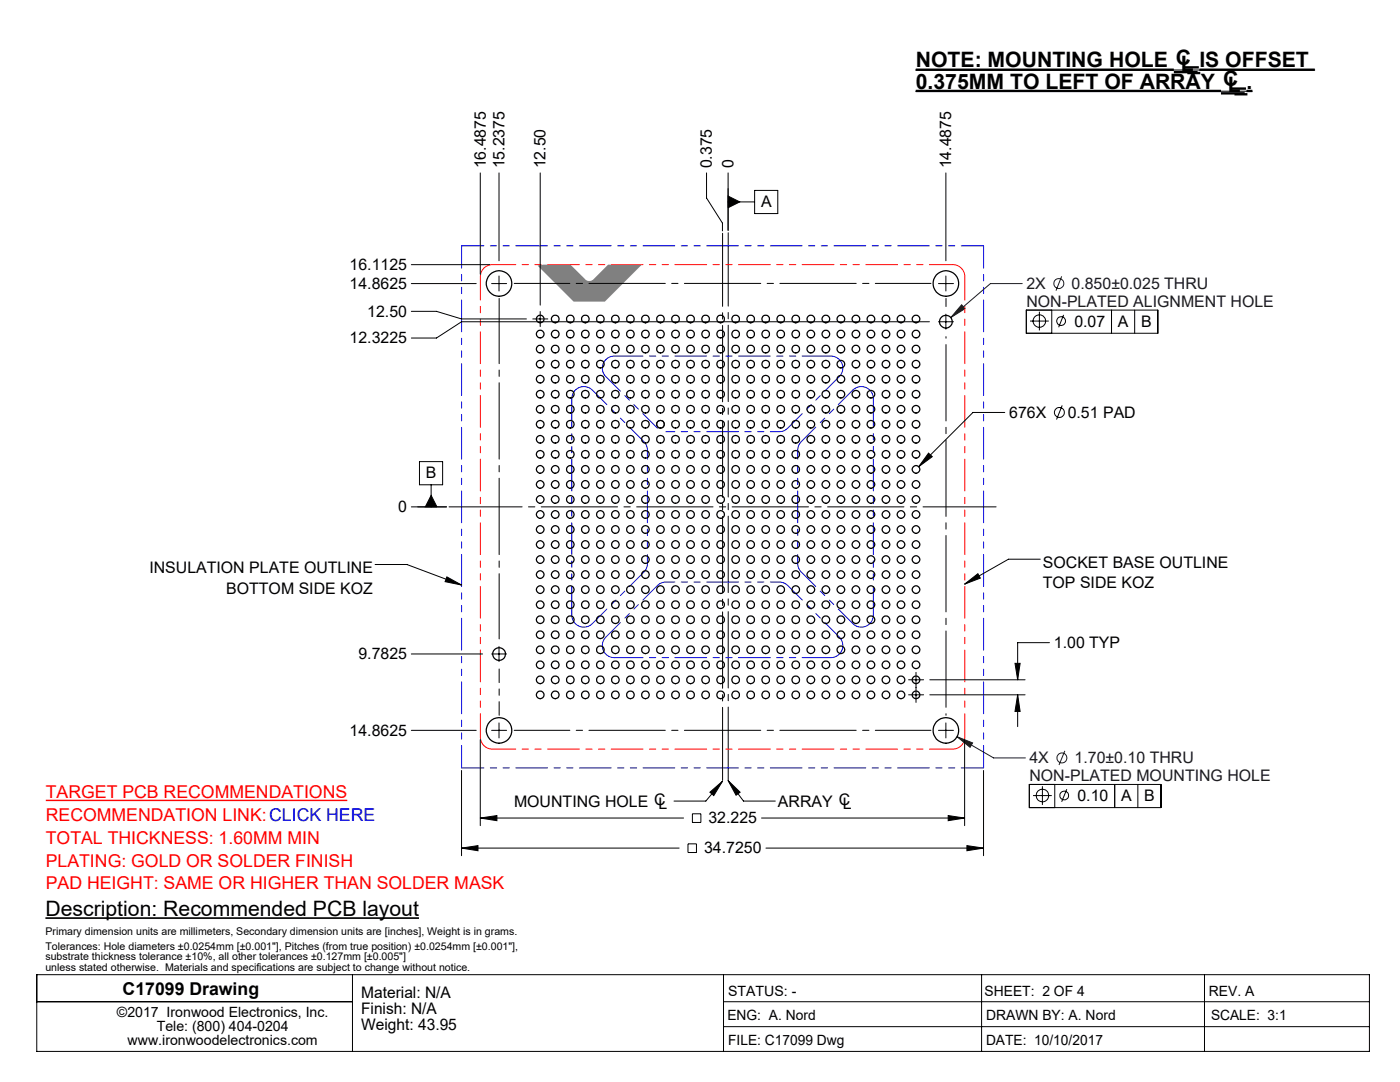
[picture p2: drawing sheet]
<svg xmlns="http://www.w3.org/2000/svg" width="279mm" height="216mm" viewBox="0 0 279 216" stroke-linecap="round" stroke-linejoin="round" font-family="sans-serif">
<g fill="none" stroke="#000" stroke-width=".2">
<path d="M185.3 90.4l.8 .7-2.8 2zM200.5 82.3h-6.3l-10.9 10.8M212 80.9l-1.1 2.8M185.6 135.6h19M185.6 138.6h19M202.6 132.4h1l-.5 3.2zM203.1 138.6v6.4M203.1 138.6l.5 3.4h-1zM209.4 128.2h-6.3v7.4M7.3 199.9h63M7.3 194.5h266v15.3h-266zM70.3 194.5v15.3"/>
<path d="M144.4 199.9h128.9M144.4 194.5v15.3M195.9 194.5v15.3M240.4 194.5v15.3M144.4 204.9h128.9"/>
<circle cx="131.8" cy="84.7" r=".78"/>
<circle cx="211.4" cy="82.3" r="1"/>
</g>
<g fill="none" stroke="#191924" stroke-width=".2">
<path d="M204 56.6h-6.3l-7.9 6.8M211.9 55.1l-1.2 2.9M191.9 60.8l.7 .8-2.8 1.8zM191 147l3.1 1.2-.5 .9zM191 147l7.3 4.2h6.3M212.5 149.8l-1.2 2.8"/>
<circle cx="211.3" cy="56.6" r=".99"/>
<circle cx="211.9" cy="151.3" r="1"/>
</g>
<path d="M98.3 52.8a2.4 2.4 0 0 0-2.4 2.4M192.5 55.2a2.4 2.4 0 0 0-2.4-2.4M95.9 147.1a2.4 2.4 0 0 0 2.4 2.4M190.1 149.5a2.4 2.4 0 0 0 2.4-2.4" fill="none" stroke="#f00" stroke-width=".2" stroke-dasharray="6.3 1.3 1.3 1.3 1.3 1.3" stroke-linecap="butt"/>
<g fill="none" stroke="#00f" stroke-width=".2" stroke-dasharray="6.3 1.3 1.3 1.3 1.3 1.3" stroke-linecap="butt">
<path d="M118.2 77.8a2.4 2.4 0 0 0-2.6-.5 2.4 2.4 0 0 0-1.5 2.2M122.6 71.1a2.4 2.4 0 0 0-2.2 1.4 2.4 2.4 0 0 0 .5 2.6M167.5 75.1a2.4 2.4 0 0 0 .5-2.6 2.4 2.4 0 0 0-2.2-1.4M174.3 79.5a2.4 2.4 0 0 0-1.5-2.2 2.4 2.4 0 0 0-2.6 .5M129.2 89.8a2.4 2.4 0 0 0-.7-1.7M155.5 86.1a2.4 2.4 0 0 0 1.7-.7M159.9 88.1a2.4 2.4 0 0 0-.7 1.7M128.5 114.1a2.4 2.4 0 0 0 .7-1.6M132.9 116.1a2.4 2.4 0 0 0-1.7 .7M157.2 116.8a2.4 2.4 0 0 0-1.7-.7M159.2 112.5a2.4 2.4 0 0 0 .7 1.6M114.1 122.7a2.4 2.4 0 0 0 1.5 2.3 2.4 2.4 0 0 0 2.6-.6"/>
<path d="M120.9 127.1a2.4 2.4 0 0 0-.5 2.6 2.4 2.4 0 0 0 2.2 1.5M165.8 131.2a2.4 2.4 0 0 0 2.2-1.5 2.4 2.4 0 0 0-.5-2.6M170.2 124.4a2.4 2.4 0 0 0 2.6 .6 2.4 2.4 0 0 0 1.5-2.3"/>
</g>
<path d="M145.3 46.4v109.3" fill="none" stroke="#000" stroke-width=".2" stroke-dasharray="15.2 1.3 1.3 1.3" stroke-dashoffset=".6"/>
<path d="M95.9 55.2v91.9M190.1 52.8h-91.8M98.3 149.5h91.8M192.5 147.1v-91.9" fill="none" stroke="#f00" stroke-width=".2" stroke-dasharray="6.3 1.3 1.3 1.3 1.3 1.3" stroke-dashoffset="1.7"/>
<path d="M92.1 49.1h104.2M196.3 49.1v104.1M92.1 153.2v-104.1M196.3 153.2h-104.2" fill="none" stroke="#00f" stroke-width=".2" stroke-dasharray="6.3 1.3 1.3 1.3 1.3 1.3" stroke-dashoffset="1.9"/>
<path d="M122.6 71.1h43.2M174.3 79.5v43.2M114.1 122.7v-43.2M122.6 131.2h43.2" fill="none" stroke="#00f" stroke-width=".2" stroke-dasharray="6.3 1.3 1.3 1.3 1.3 1.3" stroke-dashoffset=".6"/>
<path d="M118.2 77.8l10.3 10.3M120.9 75.1l10.3 10.3M167.5 75.1l-10.3 10.3M159.9 88.1l10.3-10.3M131.2 116.8l-10.3 10.3M157.2 116.8l10.3 10.3M118.2 124.4l10.3-10.3M170.2 124.4l-10.3-10.3" fill="none" stroke="#00f" stroke-width=".2" stroke-dasharray="6.3 1.3 1.3 1.3 1.3 1.3" stroke-dashoffset="2.3"/>
<path d="M129.2 89.8v22.7M132.9 86.1h22.6M132.9 116.1h22.6M159.2 112.5v-22.7" fill="none" stroke="#00f" stroke-width=".2" stroke-dasharray="6.3 1.3 1.3 1.3 1.3 1.3" stroke-dashoffset="4.6"/>
<path d="M202.6 132.4h1l-.5 3.2zM203.1 138.6l.5 3.4h-1zM185.3 90.4l-2 2.7 2.8-2z" fill="#000"/>
<path d="M191.9 60.8l-2.1 2.6 2.8-1.8zM191 147l2.6 2.1 .5-.9z" fill="#191924"/>
<path d="M107.3 53l1-.2h5.5l3.1 3 .4 .3h.6l.4-.2 3.1-3.1h6.7l-7.4 7.4h-6.2z" fill-rule="evenodd" fill="#808080"/>
<g fill="none" stroke="#000" stroke-width=".2">
<path d="M182.7 14h79.7M182.7 18.2h67.2M95.8 34.5v20.2M99.6 34.5v17.5M107.8 34.5v26.4M141 34.5v5l3.2 5v1.6M145.3 39.1l2.3 1.2-2.3 1.2zM145.3 34.5v11.5M150.6 38h4.6v4.6h-4.6zM188.8 34.5v17.5M82.1 56.6h12.9M82.1 52.8h15.7"/>
<path d="M98.1 56.6h3M99.6 55.1v3M145.3 40.3h5.3M187.3 56.6h3M188.8 55.1v3M82.1 62.1h5l5 1.5h13M106.3 63.6h3M107.8 62.2v3M185.5 64.2h-93.4l-5 3.3h-5M187.3 64.2h3M188.8 62.7v3M204.8 61.9h26.3v4.6h-26.3z"/>
<path d="M205.6 64.1h3.7M207.4 62.2v3.7M209.9 61.9v4.6M212.3 62.8l-1 2.5M221.8 61.9v4.6M226.4 61.9v4.6M83.7 92.1h4.6v4.6h-4.6zM86 96.7v4.4M86 98.8l1.2 2.3h-2.3zM74.9 112.6h6.3l10.9 4.1M82.1 101.1h7M89.2 115.1l2.9 1.6-3.3-.6z"/>
<path d="M192.5 116.6l2.7-2.1 .5 .9zM207.6 111.6h-6.3l-8.8 5M82.1 130.5h14.2M98.1 130.5h3M99.6 129v3M181.3 135.6h3M181.3 138.6h3M182.8 134.2v6M82.1 145.7h12.9M92.1 153.7v17M95.8 147.6v17.1M98.1 145.7h3"/>
<path d="M99.6 144.3v2.9M141.7 158.1l2.5-2.2-1.7 2.8zM144.2 155.9l-3.3 3.9h-6.4M145.3 155.8l2.4 2.3-.8 .6zM145.3 155.8l3.1 4h6.3M187.3 145.7h3M188.8 144.3v2.9M192.5 147.6v17.1M196.3 153.7v17M205.4 156.5h26.3v4.6h-26.3zM206.2 158.8h3.7M208 156.9v3.7"/>
<path d="M210.5 156.5v4.6M212.9 157.5l-1 2.5M222.5 156.5v4.6M227.1 156.5v4.6M92.1 169.2l3.3-.5v1.1zM92.1 169.2h43.4M95.8 163.2l3.4-.5v1.1zM95.8 163.2h40.6M137.3 168.4h1.7v1.7h-1.7zM138.2 162.4h1.7v1.7h-1.7zM152 163.2h40.5M152.9 169.2h43.4"/>
<path d="M189.2 162.7l3.3 .5-3.3 .6zM193 168.7l3.3 .5-3.3 .6z"/>
<circle cx="207.4" cy="64.1" r="1.24"/>
<circle cx="211.8" cy="64.1" r=".88"/>
<circle cx="208" cy="158.7" r="1.26"/>
<circle cx="212.4" cy="158.7" r=".87"/>
</g>
<path d="M182.8 13.9h51.5M182.8 18.1h60.9M234.3 14.4h4.7M236.2 13.4h3.1M237 14.6h2.5M239.4 13.9h23M243.7 18.6h4.7M245.6 17.7h3.1M246.4 18.8h2.5M248.8 18.1h1.1" fill="none" stroke="#000" stroke-width=".47"/>
<path d="M9.1 159.7h60.2" fill="none" stroke="#f00" stroke-width=".28"/>
<path d="M9.1 183.2h74.5" fill="none" stroke="#000" stroke-width=".33"/>
<path d="M102.6 56.6h83.2M102.6 145.7h83.2" fill="none" stroke="#000" stroke-width=".2" stroke-dasharray="15.2 1.3 1.3 1.3" stroke-dashoffset="4.1"/>
<path d="M188.8 61.2v-1.6" fill="none" stroke="#000" stroke-width=".2" stroke-dasharray="15.2 1.3 1.3 1.3"/>
<path d="M188.8 142.7v-75.5" fill="none" stroke="#000" stroke-width=".2" stroke-dasharray="15.2 1.3 1.3 1.3" stroke-dashoffset="-1.6"/>
<path d="M99.6 142.7v-9.2" fill="none" stroke="#000" stroke-width=".2" stroke-dasharray="15.2 1.3 1.3 1.3" stroke-dashoffset="12.5"/>
<path d="M99.6 127.5v-67.9" fill="none" stroke="#000" stroke-width=".2" stroke-dasharray="15.2 1.3 1.3 1.3" stroke-dashoffset="2.2"/>
<path d="M198.8 101.1h-109.2M144.2 155.7v-109.1" fill="none" stroke="#000" stroke-width=".2" stroke-dasharray="15.2 1.3 1.3 1.3" stroke-dashoffset=".7"/>
<g fill="#000">
<path d="M145.3 39.1l2.3 1.2-2.3 1.2zM86 98.8l1.2 2.3h-2.3z"/>
<path d="M145.3 155.8l2.4 2.3-.8 .6zM141.7 158.1l2.5-2.2-1.7 2.8zM192.5 116.6l2.7-2.1 .5 .9zM89.2 115.1l2.9 1.6-3.3-.6z"/>
<path d="M189.2 162.7l3.3 .5-3.3 .6zM95.8 163.2l3.4-.5v1.1zM193 168.7l3.3 .5-3.3 .6zM92.1 169.2l3.3-.5v1.1z"/>
</g>
<g fill="none" stroke="#000" stroke-width=".25">
<circle cx="99.6" cy="56.6" r="2.55"/>
<circle cx="188.8" cy="56.6" r="2.55"/>
<circle cx="107.8" cy="63.7" r=".76"/>
<circle cx="107.8" cy="66.7" r=".76"/>
<circle cx="107.8" cy="75.7" r=".76"/>
<circle cx="107.8" cy="69.7" r=".76"/>
<circle cx="107.8" cy="72.7" r=".76"/>
<circle cx="107.8" cy="78.6" r=".76"/>
<circle cx="110.8" cy="63.7" r=".76"/>
<circle cx="110.8" cy="66.7" r=".76"/>
<circle cx="110.8" cy="75.7" r=".76"/>
<circle cx="110.8" cy="72.7" r=".76"/>
<circle cx="110.8" cy="69.7" r=".76"/>
<circle cx="110.8" cy="78.6" r=".76"/>
<circle cx="113.8" cy="72.7" r=".76"/>
<circle cx="113.8" cy="69.7" r=".76"/>
<circle cx="113.8" cy="63.7" r=".76"/>
<circle cx="113.8" cy="66.7" r=".76"/>
<circle cx="113.8" cy="75.7" r=".76"/>
<circle cx="113.8" cy="78.6" r=".76"/>
<circle cx="116.8" cy="66.7" r=".76"/>
<circle cx="116.8" cy="63.7" r=".76"/>
<circle cx="116.8" cy="72.7" r=".76"/>
<circle cx="116.8" cy="75.7" r=".76"/>
<circle cx="116.8" cy="69.7" r=".76"/>
<circle cx="116.8" cy="78.6" r=".76"/>
<circle cx="119.8" cy="63.7" r=".76"/>
<circle cx="119.8" cy="75.7" r=".76"/>
<circle cx="119.8" cy="66.7" r=".76"/>
<circle cx="119.8" cy="69.7" r=".76"/>
<circle cx="119.8" cy="72.7" r=".76"/>
<circle cx="119.8" cy="78.6" r=".76"/>
<circle cx="122.8" cy="69.7" r=".76"/>
<circle cx="122.8" cy="72.7" r=".76"/>
<circle cx="122.8" cy="63.7" r=".76"/>
<circle cx="122.8" cy="66.7" r=".76"/>
<circle cx="122.8" cy="75.7" r=".76"/>
<circle cx="122.8" cy="78.6" r=".76"/>
<circle cx="125.8" cy="63.7" r=".76"/>
<circle cx="125.8" cy="66.7" r=".76"/>
<circle cx="125.8" cy="72.7" r=".76"/>
<circle cx="125.8" cy="69.7" r=".76"/>
<circle cx="125.8" cy="75.7" r=".76"/>
<circle cx="125.8" cy="78.6" r=".76"/>
<circle cx="128.8" cy="63.7" r=".76"/>
<circle cx="128.8" cy="66.7" r=".76"/>
<circle cx="128.8" cy="69.7" r=".76"/>
<circle cx="128.8" cy="75.7" r=".76"/>
<circle cx="128.8" cy="72.7" r=".76"/>
<circle cx="128.8" cy="78.6" r=".76"/>
<circle cx="131.8" cy="66.7" r=".76"/>
<circle cx="131.8" cy="75.7" r=".76"/>
<circle cx="131.8" cy="69.7" r=".76"/>
<circle cx="131.8" cy="72.7" r=".76"/>
<circle cx="131.8" cy="63.7" r=".76"/>
<circle cx="131.8" cy="78.6" r=".76"/>
<circle cx="134.8" cy="63.6" r=".77"/>
<circle cx="134.8" cy="66.6" r=".77"/>
<circle cx="134.8" cy="69.6" r=".77"/>
<circle cx="134.8" cy="72.6" r=".77"/>
<circle cx="134.8" cy="75.6" r=".77"/>
<circle cx="134.8" cy="78.6" r=".77"/>
<circle cx="137.8" cy="72.6" r=".77"/>
<circle cx="137.8" cy="63.6" r=".77"/>
<circle cx="137.8" cy="66.6" r=".77"/>
<circle cx="137.8" cy="69.6" r=".77"/>
<circle cx="137.8" cy="75.6" r=".77"/>
<circle cx="137.8" cy="78.6" r=".77"/>
<circle cx="140.8" cy="69.6" r=".77"/>
<circle cx="140.8" cy="63.6" r=".77"/>
<circle cx="140.8" cy="66.6" r=".77"/>
<circle cx="140.8" cy="72.6" r=".77"/>
<circle cx="140.8" cy="75.6" r=".77"/>
<circle cx="140.8" cy="78.6" r=".77"/>
<circle cx="143.8" cy="72.6" r=".77"/>
<circle cx="143.8" cy="69.6" r=".77"/>
<circle cx="143.8" cy="63.6" r=".77"/>
<circle cx="143.8" cy="66.6" r=".77"/>
<circle cx="143.8" cy="75.6" r=".77"/>
<circle cx="143.8" cy="78.6" r=".77"/>
<circle cx="146.8" cy="66.6" r=".77"/>
<circle cx="146.8" cy="75.6" r=".77"/>
<circle cx="146.8" cy="69.6" r=".77"/>
<circle cx="146.8" cy="72.6" r=".77"/>
<circle cx="146.8" cy="63.6" r=".77"/>
<circle cx="146.8" cy="78.6" r=".77"/>
<circle cx="149.8" cy="66.6" r=".77"/>
<circle cx="149.8" cy="69.6" r=".77"/>
<circle cx="149.8" cy="75.6" r=".77"/>
<circle cx="149.8" cy="63.6" r=".77"/>
<circle cx="149.8" cy="72.6" r=".77"/>
<circle cx="149.8" cy="78.6" r=".77"/>
<circle cx="152.8" cy="63.6" r=".77"/>
<circle cx="152.8" cy="66.6" r=".77"/>
<circle cx="152.8" cy="69.6" r=".77"/>
<circle cx="152.8" cy="72.6" r=".77"/>
<circle cx="152.8" cy="75.6" r=".77"/>
<circle cx="152.8" cy="78.6" r=".77"/>
<circle cx="155.8" cy="72.6" r=".77"/>
<circle cx="155.8" cy="75.6" r=".77"/>
<circle cx="155.8" cy="66.6" r=".77"/>
<circle cx="155.8" cy="69.6" r=".77"/>
<circle cx="155.8" cy="63.6" r=".77"/>
<circle cx="155.8" cy="78.6" r=".77"/>
<circle cx="158.8" cy="75.6" r=".77"/>
<circle cx="158.8" cy="72.6" r=".77"/>
<circle cx="158.8" cy="63.6" r=".77"/>
<circle cx="158.8" cy="66.6" r=".77"/>
<circle cx="158.8" cy="69.6" r=".77"/>
<circle cx="158.8" cy="78.6" r=".77"/>
<circle cx="161.8" cy="66.7" r=".76"/>
<circle cx="161.8" cy="75.7" r=".76"/>
<circle cx="161.8" cy="72.7" r=".76"/>
<circle cx="161.8" cy="63.7" r=".76"/>
<circle cx="161.8" cy="69.7" r=".76"/>
<circle cx="161.8" cy="78.6" r=".76"/>
<circle cx="164.8" cy="66.7" r=".76"/>
<circle cx="164.8" cy="63.7" r=".76"/>
<circle cx="164.8" cy="75.7" r=".76"/>
<circle cx="164.8" cy="72.7" r=".76"/>
<circle cx="164.8" cy="69.7" r=".76"/>
<circle cx="164.8" cy="78.6" r=".76"/>
<circle cx="167.8" cy="69.7" r=".76"/>
<circle cx="167.8" cy="75.7" r=".76"/>
<circle cx="167.8" cy="63.7" r=".76"/>
<circle cx="167.8" cy="66.7" r=".76"/>
<circle cx="167.8" cy="72.7" r=".76"/>
<circle cx="167.8" cy="78.6" r=".76"/>
<circle cx="170.8" cy="69.7" r=".76"/>
<circle cx="170.8" cy="63.7" r=".76"/>
<circle cx="170.8" cy="66.7" r=".76"/>
<circle cx="170.8" cy="75.7" r=".76"/>
<circle cx="170.8" cy="72.7" r=".76"/>
<circle cx="170.8" cy="78.6" r=".76"/>
<circle cx="173.8" cy="63.7" r=".76"/>
<circle cx="173.8" cy="66.7" r=".76"/>
<circle cx="173.8" cy="75.7" r=".76"/>
<circle cx="173.8" cy="69.7" r=".76"/>
<circle cx="173.8" cy="72.7" r=".76"/>
<circle cx="173.8" cy="78.6" r=".76"/>
<circle cx="176.8" cy="63.7" r=".76"/>
<circle cx="176.8" cy="69.7" r=".76"/>
<circle cx="176.8" cy="72.7" r=".76"/>
<circle cx="176.8" cy="66.7" r=".76"/>
<circle cx="176.8" cy="75.7" r=".76"/>
<circle cx="176.8" cy="78.6" r=".76"/>
<circle cx="179.8" cy="72.7" r=".76"/>
<circle cx="179.8" cy="69.7" r=".76"/>
<circle cx="179.8" cy="63.7" r=".76"/>
<circle cx="179.8" cy="66.7" r=".76"/>
<circle cx="179.8" cy="75.7" r=".76"/>
<circle cx="179.8" cy="78.6" r=".76"/>
<circle cx="182.8" cy="72.7" r=".76"/>
<circle cx="182.8" cy="69.7" r=".76"/>
<circle cx="182.8" cy="66.7" r=".76"/>
<circle cx="182.8" cy="75.7" r=".76"/>
<circle cx="182.8" cy="63.7" r=".76"/>
<circle cx="182.8" cy="78.6" r=".76"/>
<circle cx="188.8" cy="64.2" r="1.28"/>
<circle cx="107.8" cy="87.6" r=".76"/>
<circle cx="107.8" cy="81.6" r=".76"/>
<circle cx="107.8" cy="84.6" r=".76"/>
<circle cx="107.8" cy="93.7" r=".76"/>
<circle cx="107.8" cy="99.7" r=".76"/>
<circle cx="107.8" cy="96.7" r=".76"/>
<circle cx="107.8" cy="90.6" r=".76"/>
<circle cx="110.8" cy="84.6" r=".76"/>
<circle cx="110.8" cy="81.6" r=".76"/>
<circle cx="110.8" cy="87.6" r=".76"/>
<circle cx="110.8" cy="93.7" r=".76"/>
<circle cx="110.8" cy="99.7" r=".76"/>
<circle cx="110.8" cy="96.7" r=".76"/>
<circle cx="110.8" cy="90.6" r=".76"/>
<circle cx="113.8" cy="84.6" r=".76"/>
<circle cx="113.8" cy="87.6" r=".76"/>
<circle cx="113.8" cy="81.6" r=".76"/>
<circle cx="113.8" cy="93.7" r=".76"/>
<circle cx="113.8" cy="99.7" r=".76"/>
<circle cx="113.8" cy="96.7" r=".76"/>
<circle cx="113.8" cy="90.6" r=".76"/>
<circle cx="116.8" cy="84.6" r=".76"/>
<circle cx="116.8" cy="81.6" r=".76"/>
<circle cx="116.8" cy="93.7" r=".76"/>
<circle cx="116.8" cy="87.6" r=".76"/>
<circle cx="116.8" cy="99.7" r=".76"/>
<circle cx="116.8" cy="96.7" r=".76"/>
<circle cx="116.8" cy="90.6" r=".76"/>
<circle cx="119.8" cy="87.6" r=".76"/>
<circle cx="119.8" cy="81.6" r=".76"/>
<circle cx="119.8" cy="93.7" r=".76"/>
<circle cx="119.8" cy="84.6" r=".76"/>
<circle cx="119.8" cy="99.7" r=".76"/>
<circle cx="119.8" cy="96.7" r=".76"/>
<circle cx="119.8" cy="90.6" r=".76"/>
<circle cx="122.8" cy="84.6" r=".76"/>
<circle cx="122.8" cy="93.7" r=".76"/>
<circle cx="122.8" cy="87.6" r=".76"/>
<circle cx="122.8" cy="81.6" r=".76"/>
<circle cx="122.8" cy="99.7" r=".76"/>
<circle cx="122.8" cy="96.7" r=".76"/>
<circle cx="122.8" cy="90.6" r=".76"/>
<circle cx="125.8" cy="87.6" r=".76"/>
<circle cx="125.8" cy="93.7" r=".76"/>
<circle cx="125.8" cy="81.6" r=".76"/>
<circle cx="125.8" cy="84.6" r=".76"/>
<circle cx="125.8" cy="99.7" r=".76"/>
<circle cx="125.8" cy="96.7" r=".76"/>
<circle cx="125.8" cy="90.6" r=".76"/>
<circle cx="128.8" cy="81.6" r=".76"/>
<circle cx="128.8" cy="84.6" r=".76"/>
<circle cx="128.8" cy="87.6" r=".76"/>
<circle cx="128.8" cy="93.7" r=".76"/>
<circle cx="128.8" cy="99.7" r=".76"/>
<circle cx="128.8" cy="96.7" r=".76"/>
<circle cx="128.8" cy="90.6" r=".76"/>
<circle cx="131.8" cy="84.6" r=".76"/>
<circle cx="131.8" cy="87.6" r=".76"/>
<circle cx="131.8" cy="81.6" r=".76"/>
<circle cx="131.8" cy="93.7" r=".76"/>
<circle cx="131.8" cy="99.7" r=".76"/>
<circle cx="131.8" cy="96.7" r=".76"/>
<circle cx="131.8" cy="90.6" r=".76"/>
<circle cx="134.8" cy="84.6" r=".77"/>
<circle cx="134.8" cy="87.6" r=".77"/>
<circle cx="134.8" cy="93.7" r=".77"/>
<circle cx="134.8" cy="81.6" r=".77"/>
<circle cx="134.8" cy="99.7" r=".77"/>
<circle cx="134.8" cy="96.7" r=".77"/>
<circle cx="134.8" cy="90.6" r=".77"/>
<circle cx="137.8" cy="84.6" r=".77"/>
<circle cx="137.8" cy="93.7" r=".77"/>
<circle cx="137.8" cy="87.6" r=".77"/>
<circle cx="137.8" cy="81.6" r=".77"/>
<circle cx="137.8" cy="99.7" r=".77"/>
<circle cx="137.8" cy="96.7" r=".77"/>
<circle cx="137.8" cy="90.6" r=".77"/>
<circle cx="140.8" cy="84.6" r=".77"/>
<circle cx="140.8" cy="93.7" r=".77"/>
<circle cx="140.8" cy="81.6" r=".77"/>
<circle cx="140.8" cy="87.6" r=".77"/>
<circle cx="140.8" cy="99.7" r=".77"/>
<circle cx="140.8" cy="96.7" r=".77"/>
<circle cx="140.8" cy="90.6" r=".77"/>
<circle cx="143.8" cy="87.6" r=".77"/>
<circle cx="143.8" cy="81.6" r=".77"/>
<circle cx="143.8" cy="93.7" r=".77"/>
<circle cx="143.8" cy="84.6" r=".77"/>
<circle cx="143.8" cy="99.7" r=".77"/>
<circle cx="143.8" cy="96.7" r=".77"/>
<circle cx="143.8" cy="90.6" r=".77"/>
<circle cx="146.8" cy="84.6" r=".77"/>
<circle cx="146.8" cy="87.6" r=".77"/>
<circle cx="146.8" cy="81.6" r=".77"/>
<circle cx="146.8" cy="93.7" r=".77"/>
<circle cx="146.8" cy="99.7" r=".77"/>
<circle cx="146.8" cy="96.7" r=".77"/>
<circle cx="146.8" cy="90.6" r=".77"/>
<circle cx="149.8" cy="81.6" r=".77"/>
<circle cx="149.8" cy="84.6" r=".77"/>
<circle cx="149.8" cy="87.6" r=".77"/>
<circle cx="149.8" cy="93.7" r=".77"/>
<circle cx="149.8" cy="99.7" r=".77"/>
<circle cx="149.8" cy="96.7" r=".77"/>
<circle cx="149.8" cy="90.6" r=".77"/>
<circle cx="152.8" cy="84.6" r=".77"/>
<circle cx="152.8" cy="81.6" r=".77"/>
<circle cx="152.8" cy="87.6" r=".77"/>
<circle cx="152.8" cy="93.7" r=".77"/>
<circle cx="152.8" cy="99.7" r=".77"/>
<circle cx="152.8" cy="96.7" r=".77"/>
<circle cx="152.8" cy="90.6" r=".77"/>
<circle cx="155.8" cy="81.6" r=".77"/>
<circle cx="155.8" cy="84.6" r=".77"/>
<circle cx="155.8" cy="87.6" r=".77"/>
<circle cx="155.8" cy="93.7" r=".77"/>
<circle cx="155.8" cy="99.7" r=".77"/>
<circle cx="155.8" cy="96.7" r=".77"/>
<circle cx="155.8" cy="90.6" r=".77"/>
<circle cx="158.8" cy="87.6" r=".77"/>
<circle cx="158.8" cy="93.7" r=".77"/>
<circle cx="158.8" cy="84.6" r=".77"/>
<circle cx="158.8" cy="81.6" r=".77"/>
<circle cx="158.8" cy="99.7" r=".77"/>
<circle cx="158.8" cy="96.7" r=".77"/>
<circle cx="158.8" cy="90.6" r=".77"/>
<circle cx="161.8" cy="93.7" r=".76"/>
<circle cx="161.8" cy="87.6" r=".76"/>
<circle cx="161.8" cy="81.6" r=".76"/>
<circle cx="161.8" cy="84.6" r=".76"/>
<circle cx="161.8" cy="99.7" r=".76"/>
<circle cx="161.8" cy="96.7" r=".76"/>
<circle cx="161.8" cy="90.6" r=".76"/>
<circle cx="164.8" cy="81.6" r=".76"/>
<circle cx="164.8" cy="84.6" r=".76"/>
<circle cx="164.8" cy="93.7" r=".76"/>
<circle cx="164.8" cy="87.6" r=".76"/>
<circle cx="164.8" cy="99.7" r=".76"/>
<circle cx="164.8" cy="96.7" r=".76"/>
<circle cx="164.8" cy="90.6" r=".76"/>
<circle cx="167.8" cy="81.6" r=".76"/>
<circle cx="167.8" cy="84.6" r=".76"/>
<circle cx="167.8" cy="93.7" r=".76"/>
<circle cx="167.8" cy="87.6" r=".76"/>
<circle cx="167.8" cy="99.7" r=".76"/>
<circle cx="167.8" cy="96.7" r=".76"/>
<circle cx="167.8" cy="90.6" r=".76"/>
<circle cx="170.8" cy="93.7" r=".76"/>
<circle cx="170.8" cy="81.6" r=".76"/>
<circle cx="170.8" cy="84.6" r=".76"/>
<circle cx="170.8" cy="87.6" r=".76"/>
<circle cx="170.8" cy="99.7" r=".76"/>
<circle cx="170.8" cy="96.7" r=".76"/>
<circle cx="170.8" cy="90.6" r=".76"/>
<circle cx="173.8" cy="81.6" r=".76"/>
<circle cx="173.8" cy="84.6" r=".76"/>
<circle cx="173.8" cy="93.7" r=".76"/>
<circle cx="173.8" cy="87.6" r=".76"/>
<circle cx="173.8" cy="99.7" r=".76"/>
<circle cx="173.8" cy="96.7" r=".76"/>
<circle cx="173.8" cy="90.6" r=".76"/>
<circle cx="176.8" cy="81.6" r=".76"/>
<circle cx="176.8" cy="84.6" r=".76"/>
<circle cx="176.8" cy="87.6" r=".76"/>
<circle cx="176.8" cy="93.7" r=".76"/>
<circle cx="176.8" cy="99.7" r=".76"/>
<circle cx="176.8" cy="96.7" r=".76"/>
<circle cx="176.8" cy="90.6" r=".76"/>
<circle cx="179.8" cy="93.7" r=".76"/>
<circle cx="179.8" cy="81.6" r=".76"/>
<circle cx="179.8" cy="87.6" r=".76"/>
<circle cx="179.8" cy="84.6" r=".76"/>
<circle cx="179.8" cy="99.7" r=".76"/>
<circle cx="179.8" cy="96.7" r=".76"/>
<circle cx="179.8" cy="90.6" r=".76"/>
<circle cx="182.8" cy="87.6" r=".76"/>
<circle cx="182.8" cy="93.7" r=".76"/>
<circle cx="182.8" cy="84.6" r=".76"/>
<circle cx="182.8" cy="81.6" r=".76"/>
<circle cx="182.8" cy="99.7" r=".76"/>
<circle cx="182.8" cy="96.7" r=".76"/>
<circle cx="182.8" cy="90.6" r=".76"/>
<circle cx="107.8" cy="114.7" r=".76"/>
<circle cx="107.8" cy="111.7" r=".76"/>
<circle cx="107.8" cy="117.7" r=".76"/>
<circle cx="107.8" cy="108.7" r=".76"/>
<circle cx="107.8" cy="105.7" r=".76"/>
<circle cx="107.8" cy="102.7" r=".76"/>
<circle cx="110.8" cy="117.7" r=".76"/>
<circle cx="110.8" cy="108.7" r=".76"/>
<circle cx="110.8" cy="114.7" r=".76"/>
<circle cx="110.8" cy="111.7" r=".76"/>
<circle cx="110.8" cy="105.7" r=".76"/>
<circle cx="110.8" cy="102.7" r=".76"/>
<circle cx="113.8" cy="111.7" r=".76"/>
<circle cx="113.8" cy="108.7" r=".76"/>
<circle cx="113.8" cy="117.7" r=".76"/>
<circle cx="113.8" cy="114.7" r=".76"/>
<circle cx="113.8" cy="102.7" r=".76"/>
<circle cx="113.8" cy="105.7" r=".76"/>
<circle cx="116.8" cy="108.7" r=".76"/>
<circle cx="116.8" cy="114.7" r=".76"/>
<circle cx="116.8" cy="117.7" r=".76"/>
<circle cx="116.8" cy="111.7" r=".76"/>
<circle cx="116.8" cy="105.7" r=".76"/>
<circle cx="116.8" cy="102.7" r=".76"/>
<circle cx="119.8" cy="114.7" r=".76"/>
<circle cx="119.8" cy="111.7" r=".76"/>
<circle cx="119.8" cy="108.7" r=".76"/>
<circle cx="119.8" cy="117.7" r=".76"/>
<circle cx="119.8" cy="105.7" r=".76"/>
<circle cx="119.8" cy="102.7" r=".76"/>
<circle cx="122.8" cy="114.7" r=".76"/>
<circle cx="122.8" cy="108.7" r=".76"/>
<circle cx="122.8" cy="117.7" r=".76"/>
<circle cx="122.8" cy="111.7" r=".76"/>
<circle cx="122.8" cy="105.7" r=".76"/>
<circle cx="122.8" cy="102.7" r=".76"/>
<circle cx="125.8" cy="108.7" r=".76"/>
<circle cx="125.8" cy="111.7" r=".76"/>
<circle cx="125.8" cy="114.7" r=".76"/>
<circle cx="125.8" cy="117.7" r=".76"/>
<circle cx="125.8" cy="102.7" r=".76"/>
<circle cx="125.8" cy="105.7" r=".76"/>
<circle cx="128.8" cy="117.7" r=".76"/>
<circle cx="128.8" cy="114.7" r=".76"/>
<circle cx="128.8" cy="108.7" r=".76"/>
<circle cx="128.8" cy="111.7" r=".76"/>
<circle cx="128.8" cy="105.7" r=".76"/>
<circle cx="128.8" cy="102.7" r=".76"/>
<circle cx="131.8" cy="108.7" r=".76"/>
<circle cx="131.8" cy="111.7" r=".76"/>
<circle cx="131.8" cy="114.7" r=".76"/>
<circle cx="131.8" cy="117.7" r=".76"/>
<circle cx="131.8" cy="102.7" r=".76"/>
<circle cx="131.8" cy="105.7" r=".76"/>
<circle cx="134.8" cy="108.7" r=".77"/>
<circle cx="134.8" cy="111.7" r=".77"/>
<circle cx="134.8" cy="114.7" r=".77"/>
<circle cx="134.8" cy="117.7" r=".77"/>
<circle cx="134.8" cy="102.7" r=".77"/>
<circle cx="134.8" cy="105.7" r=".77"/>
<circle cx="137.8" cy="114.7" r=".77"/>
<circle cx="137.8" cy="108.7" r=".77"/>
<circle cx="137.8" cy="111.7" r=".77"/>
<circle cx="137.8" cy="117.7" r=".77"/>
<circle cx="137.8" cy="102.7" r=".77"/>
<circle cx="137.8" cy="105.7" r=".77"/>
<circle cx="140.8" cy="108.7" r=".77"/>
<circle cx="140.8" cy="114.7" r=".77"/>
<circle cx="140.8" cy="111.7" r=".77"/>
<circle cx="140.8" cy="117.7" r=".77"/>
<circle cx="140.8" cy="105.7" r=".77"/>
<circle cx="140.8" cy="102.7" r=".77"/>
<circle cx="143.8" cy="117.7" r=".77"/>
<circle cx="143.8" cy="111.7" r=".77"/>
<circle cx="143.8" cy="114.7" r=".77"/>
<circle cx="143.8" cy="108.7" r=".77"/>
<circle cx="143.8" cy="102.7" r=".77"/>
<circle cx="143.8" cy="105.7" r=".77"/>
<circle cx="146.8" cy="117.7" r=".77"/>
<circle cx="146.8" cy="108.7" r=".77"/>
<circle cx="146.8" cy="111.7" r=".77"/>
<circle cx="146.8" cy="114.7" r=".77"/>
<circle cx="146.8" cy="102.7" r=".77"/>
<circle cx="146.8" cy="105.7" r=".77"/>
<circle cx="149.8" cy="111.7" r=".77"/>
<circle cx="149.8" cy="117.7" r=".77"/>
<circle cx="149.8" cy="108.7" r=".77"/>
<circle cx="149.8" cy="114.7" r=".77"/>
<circle cx="149.8" cy="105.7" r=".77"/>
<circle cx="149.8" cy="102.7" r=".77"/>
<circle cx="152.8" cy="108.7" r=".77"/>
<circle cx="152.8" cy="114.7" r=".77"/>
<circle cx="152.8" cy="117.7" r=".77"/>
<circle cx="152.8" cy="111.7" r=".77"/>
<circle cx="152.8" cy="102.7" r=".77"/>
<circle cx="152.8" cy="105.7" r=".77"/>
<circle cx="155.8" cy="117.7" r=".77"/>
<circle cx="155.8" cy="108.7" r=".77"/>
<circle cx="155.8" cy="111.7" r=".77"/>
<circle cx="155.8" cy="114.7" r=".77"/>
<circle cx="155.8" cy="102.7" r=".77"/>
<circle cx="155.8" cy="105.7" r=".77"/>
<circle cx="158.8" cy="117.7" r=".77"/>
<circle cx="158.8" cy="111.7" r=".77"/>
<circle cx="158.8" cy="114.7" r=".77"/>
<circle cx="158.8" cy="108.7" r=".77"/>
<circle cx="158.8" cy="102.7" r=".77"/>
<circle cx="158.8" cy="105.7" r=".77"/>
<circle cx="161.8" cy="111.7" r=".76"/>
<circle cx="161.8" cy="114.7" r=".76"/>
<circle cx="161.8" cy="117.7" r=".76"/>
<circle cx="161.8" cy="108.7" r=".76"/>
<circle cx="161.8" cy="102.7" r=".76"/>
<circle cx="161.8" cy="105.7" r=".76"/>
<circle cx="164.8" cy="114.7" r=".76"/>
<circle cx="164.8" cy="108.7" r=".76"/>
<circle cx="164.8" cy="117.7" r=".76"/>
<circle cx="164.8" cy="111.7" r=".76"/>
<circle cx="164.8" cy="105.7" r=".76"/>
<circle cx="164.8" cy="102.7" r=".76"/>
<circle cx="167.8" cy="117.7" r=".76"/>
<circle cx="167.8" cy="108.7" r=".76"/>
<circle cx="167.8" cy="114.7" r=".76"/>
<circle cx="167.8" cy="111.7" r=".76"/>
<circle cx="167.8" cy="105.7" r=".76"/>
<circle cx="167.8" cy="102.7" r=".76"/>
<circle cx="170.8" cy="114.7" r=".76"/>
<circle cx="170.8" cy="117.7" r=".76"/>
<circle cx="170.8" cy="108.7" r=".76"/>
<circle cx="170.8" cy="111.7" r=".76"/>
<circle cx="170.8" cy="102.7" r=".76"/>
<circle cx="170.8" cy="105.7" r=".76"/>
<circle cx="173.8" cy="114.7" r=".76"/>
<circle cx="173.8" cy="108.7" r=".76"/>
<circle cx="173.8" cy="111.7" r=".76"/>
<circle cx="173.8" cy="117.7" r=".76"/>
<circle cx="173.8" cy="102.7" r=".76"/>
<circle cx="173.8" cy="105.7" r=".76"/>
<circle cx="176.8" cy="108.7" r=".76"/>
<circle cx="176.8" cy="111.7" r=".76"/>
<circle cx="176.8" cy="117.7" r=".76"/>
<circle cx="176.8" cy="114.7" r=".76"/>
<circle cx="176.8" cy="105.7" r=".76"/>
<circle cx="176.8" cy="102.7" r=".76"/>
<circle cx="179.8" cy="114.7" r=".76"/>
<circle cx="179.8" cy="108.7" r=".76"/>
<circle cx="179.8" cy="111.7" r=".76"/>
<circle cx="179.8" cy="117.7" r=".76"/>
<circle cx="179.8" cy="102.7" r=".76"/>
<circle cx="179.8" cy="105.7" r=".76"/>
<circle cx="182.8" cy="114.7" r=".76"/>
<circle cx="182.8" cy="117.7" r=".76"/>
<circle cx="182.8" cy="111.7" r=".76"/>
<circle cx="182.8" cy="108.7" r=".76"/>
<circle cx="182.8" cy="105.7" r=".76"/>
<circle cx="182.8" cy="102.7" r=".76"/>
<circle cx="99.6" cy="130.5" r="1.28"/>
<circle cx="107.8" cy="120.7" r=".76"/>
<circle cx="107.8" cy="126.7" r=".76"/>
<circle cx="107.8" cy="129.7" r=".76"/>
<circle cx="107.8" cy="132.7" r=".76"/>
<circle cx="107.8" cy="123.7" r=".76"/>
<circle cx="107.8" cy="138.7" r=".76"/>
<circle cx="107.8" cy="135.7" r=".76"/>
<circle cx="110.8" cy="120.7" r=".76"/>
<circle cx="110.8" cy="138.7" r=".76"/>
<circle cx="110.8" cy="135.7" r=".76"/>
<circle cx="110.8" cy="123.7" r=".76"/>
<circle cx="110.8" cy="132.7" r=".76"/>
<circle cx="110.8" cy="126.7" r=".76"/>
<circle cx="110.8" cy="129.7" r=".76"/>
<circle cx="113.8" cy="120.7" r=".76"/>
<circle cx="113.8" cy="132.7" r=".76"/>
<circle cx="113.8" cy="126.7" r=".76"/>
<circle cx="113.8" cy="135.7" r=".76"/>
<circle cx="113.8" cy="129.7" r=".76"/>
<circle cx="113.8" cy="123.7" r=".76"/>
<circle cx="113.8" cy="138.7" r=".76"/>
<circle cx="116.8" cy="120.7" r=".76"/>
<circle cx="116.8" cy="132.7" r=".76"/>
<circle cx="116.8" cy="123.7" r=".76"/>
<circle cx="116.8" cy="126.7" r=".76"/>
<circle cx="116.8" cy="135.7" r=".76"/>
<circle cx="116.8" cy="129.7" r=".76"/>
<circle cx="116.8" cy="138.7" r=".76"/>
<circle cx="119.8" cy="120.7" r=".76"/>
<circle cx="119.8" cy="126.7" r=".76"/>
<circle cx="119.8" cy="129.7" r=".76"/>
<circle cx="119.8" cy="132.7" r=".76"/>
<circle cx="119.8" cy="135.7" r=".76"/>
<circle cx="119.8" cy="138.7" r=".76"/>
<circle cx="119.8" cy="123.7" r=".76"/>
<circle cx="122.8" cy="120.7" r=".76"/>
<circle cx="122.8" cy="129.7" r=".76"/>
<circle cx="122.8" cy="126.7" r=".76"/>
<circle cx="122.8" cy="135.7" r=".76"/>
<circle cx="122.8" cy="138.7" r=".76"/>
<circle cx="122.8" cy="123.7" r=".76"/>
<circle cx="122.8" cy="132.7" r=".76"/>
<circle cx="125.8" cy="120.7" r=".76"/>
<circle cx="125.8" cy="135.7" r=".76"/>
<circle cx="125.8" cy="123.7" r=".76"/>
<circle cx="125.8" cy="126.7" r=".76"/>
<circle cx="125.8" cy="129.7" r=".76"/>
<circle cx="125.8" cy="132.7" r=".76"/>
<circle cx="125.8" cy="138.7" r=".76"/>
<circle cx="128.8" cy="120.7" r=".76"/>
<circle cx="128.8" cy="129.7" r=".76"/>
<circle cx="128.8" cy="132.7" r=".76"/>
<circle cx="128.8" cy="123.7" r=".76"/>
<circle cx="128.8" cy="135.7" r=".76"/>
<circle cx="128.8" cy="126.7" r=".76"/>
<circle cx="128.8" cy="138.7" r=".76"/>
<circle cx="131.8" cy="120.7" r=".76"/>
<circle cx="131.8" cy="126.7" r=".76"/>
<circle cx="131.8" cy="138.7" r=".76"/>
<circle cx="131.8" cy="123.7" r=".76"/>
<circle cx="131.8" cy="132.7" r=".76"/>
<circle cx="131.8" cy="135.7" r=".76"/>
<circle cx="131.8" cy="129.7" r=".76"/>
<circle cx="134.8" cy="120.7" r=".77"/>
<circle cx="134.8" cy="126.7" r=".77"/>
<circle cx="134.8" cy="135.6" r=".77"/>
<circle cx="134.8" cy="123.7" r=".77"/>
<circle cx="134.8" cy="129.7" r=".77"/>
<circle cx="134.8" cy="132.7" r=".77"/>
<circle cx="134.8" cy="138.6" r=".77"/>
<circle cx="137.8" cy="120.7" r=".77"/>
<circle cx="137.8" cy="126.7" r=".77"/>
<circle cx="137.8" cy="123.7" r=".77"/>
<circle cx="137.8" cy="129.7" r=".77"/>
<circle cx="137.8" cy="132.6" r=".77"/>
<circle cx="137.8" cy="138.6" r=".77"/>
<circle cx="137.8" cy="135.6" r=".77"/>
<circle cx="140.8" cy="120.7" r=".77"/>
<circle cx="140.8" cy="132.6" r=".77"/>
<circle cx="140.8" cy="138.6" r=".77"/>
<circle cx="140.8" cy="126.7" r=".77"/>
<circle cx="140.8" cy="123.7" r=".77"/>
<circle cx="140.8" cy="135.6" r=".77"/>
<circle cx="140.8" cy="129.7" r=".77"/>
<circle cx="143.8" cy="120.7" r=".77"/>
<circle cx="143.8" cy="138.6" r=".77"/>
<circle cx="143.8" cy="135.6" r=".77"/>
<circle cx="143.8" cy="132.6" r=".77"/>
<circle cx="143.8" cy="126.7" r=".77"/>
<circle cx="143.8" cy="129.7" r=".77"/>
<circle cx="143.8" cy="123.7" r=".77"/>
<circle cx="146.8" cy="120.7" r=".77"/>
<circle cx="146.8" cy="138.6" r=".77"/>
<circle cx="146.8" cy="123.7" r=".77"/>
<circle cx="146.8" cy="135.6" r=".77"/>
<circle cx="146.8" cy="132.6" r=".77"/>
<circle cx="146.8" cy="129.7" r=".77"/>
<circle cx="146.8" cy="126.7" r=".77"/>
<circle cx="149.8" cy="120.7" r=".77"/>
<circle cx="149.8" cy="126.7" r=".77"/>
<circle cx="149.8" cy="129.7" r=".77"/>
<circle cx="149.8" cy="135.6" r=".77"/>
<circle cx="149.8" cy="132.6" r=".77"/>
<circle cx="149.8" cy="138.6" r=".77"/>
<circle cx="149.8" cy="123.7" r=".77"/>
<circle cx="152.8" cy="120.7" r=".77"/>
<circle cx="152.8" cy="135.6" r=".77"/>
<circle cx="152.8" cy="123.7" r=".77"/>
<circle cx="152.8" cy="138.6" r=".77"/>
<circle cx="152.8" cy="126.7" r=".77"/>
<circle cx="152.8" cy="129.7" r=".77"/>
<circle cx="152.8" cy="132.6" r=".77"/>
<circle cx="155.8" cy="120.7" r=".77"/>
<circle cx="155.8" cy="123.7" r=".77"/>
<circle cx="155.8" cy="126.7" r=".77"/>
<circle cx="155.8" cy="132.6" r=".77"/>
<circle cx="155.8" cy="138.6" r=".77"/>
<circle cx="155.8" cy="129.7" r=".77"/>
<circle cx="155.8" cy="135.6" r=".77"/>
<circle cx="158.8" cy="120.7" r=".77"/>
<circle cx="158.8" cy="126.7" r=".77"/>
<circle cx="158.8" cy="129.7" r=".77"/>
<circle cx="158.8" cy="123.7" r=".77"/>
<circle cx="158.8" cy="135.6" r=".77"/>
<circle cx="158.8" cy="132.6" r=".77"/>
<circle cx="158.8" cy="138.6" r=".77"/>
<circle cx="161.8" cy="120.7" r=".76"/>
<circle cx="161.8" cy="129.7" r=".76"/>
<circle cx="161.8" cy="135.7" r=".76"/>
<circle cx="161.8" cy="123.7" r=".76"/>
<circle cx="161.8" cy="132.7" r=".76"/>
<circle cx="161.8" cy="138.7" r=".76"/>
<circle cx="161.8" cy="126.7" r=".76"/>
<circle cx="164.8" cy="120.7" r=".76"/>
<circle cx="164.8" cy="132.7" r=".76"/>
<circle cx="164.8" cy="123.7" r=".76"/>
<circle cx="164.8" cy="126.7" r=".76"/>
<circle cx="164.8" cy="138.7" r=".76"/>
<circle cx="164.8" cy="135.7" r=".76"/>
<circle cx="164.8" cy="129.7" r=".76"/>
<circle cx="167.8" cy="120.7" r=".76"/>
<circle cx="167.8" cy="132.7" r=".76"/>
<circle cx="167.8" cy="135.7" r=".76"/>
<circle cx="167.8" cy="138.7" r=".76"/>
<circle cx="167.8" cy="129.7" r=".76"/>
<circle cx="167.8" cy="123.7" r=".76"/>
<circle cx="167.8" cy="126.7" r=".76"/>
<circle cx="170.8" cy="120.7" r=".76"/>
<circle cx="170.8" cy="126.7" r=".76"/>
<circle cx="170.8" cy="123.7" r=".76"/>
<circle cx="170.8" cy="132.7" r=".76"/>
<circle cx="170.8" cy="138.7" r=".76"/>
<circle cx="170.8" cy="129.7" r=".76"/>
<circle cx="170.8" cy="135.7" r=".76"/>
<circle cx="173.8" cy="120.7" r=".76"/>
<circle cx="173.8" cy="135.7" r=".76"/>
<circle cx="173.8" cy="129.7" r=".76"/>
<circle cx="173.8" cy="123.7" r=".76"/>
<circle cx="173.8" cy="132.7" r=".76"/>
<circle cx="173.8" cy="126.7" r=".76"/>
<circle cx="173.8" cy="138.7" r=".76"/>
<circle cx="176.8" cy="120.7" r=".76"/>
<circle cx="176.8" cy="126.7" r=".76"/>
<circle cx="176.8" cy="135.7" r=".76"/>
<circle cx="176.8" cy="138.7" r=".76"/>
<circle cx="176.8" cy="123.7" r=".76"/>
<circle cx="176.8" cy="129.7" r=".76"/>
<circle cx="176.8" cy="132.7" r=".76"/>
<circle cx="179.8" cy="120.7" r=".76"/>
<circle cx="179.8" cy="126.7" r=".76"/>
<circle cx="179.8" cy="129.7" r=".76"/>
<circle cx="179.8" cy="123.7" r=".76"/>
<circle cx="179.8" cy="132.7" r=".76"/>
<circle cx="179.8" cy="135.7" r=".76"/>
<circle cx="179.8" cy="138.7" r=".76"/>
<circle cx="182.8" cy="120.7" r=".76"/>
<circle cx="182.8" cy="138.7" r=".76"/>
<circle cx="182.8" cy="129.7" r=".76"/>
<circle cx="182.8" cy="123.7" r=".76"/>
<circle cx="182.8" cy="126.7" r=".76"/>
<circle cx="182.8" cy="132.7" r=".76"/>
<circle cx="182.8" cy="135.7" r=".76"/>
<circle cx="99.6" cy="145.8" r="2.55"/>
<circle cx="188.8" cy="145.8" r="2.55"/>
</g>
<g font-size="4.2">
<text x="182.8" y="13.4">NOTE: MOUNTING HOLE C</text>
<text x="182.8" y="17.7">0.375MM TO LEFT OF ARRAY C</text>
<text x="235.7" y="14.1">L IS OFFSET</text>
<text x="245.1" y="18.3">L .</text>
<text x="9.1" y="182.7">Description: Recommended PCB layout</text>
</g>
<g font-size="3.5" fill="#f00">
<text x="9.1" y="159.3">TARGET PCB RECOMMENDATIONS</text>
<text x="9.1" y="163.8">RECOMMENDATION LINK:CLICK HERE</text>
<text x="9.1" y="168.4">TOTAL THICKNESS: 1.60MM MIN</text>
<text x="9.1" y="172.9">PLATING: GOLD OR SOLDER FINISH</text>
<text x="9.1" y="177.4">PAD HEIGHT: SAME OR HIGHER THAN SOLDER MASK</text>
</g>
<text font-size="3.5" x="24.5" y="198.4">C17099 Drawing</text>
<g font-size="3.2">
<text x="96.9" y="33.6" transform="rotate(-90 96.9 33.6)">16.4875</text>
<text x="100.7" y="33.6" transform="rotate(-90 100.7 33.6)">15.2375</text>
<text x="108.9" y="33.6" transform="rotate(-90 108.9 33.6)">12.50</text>
<text x="142.1" y="33.6" transform="rotate(-90 142.1 33.6)">0.375</text>
<text x="146.4" y="33.6" transform="rotate(-90 146.4 33.6)">0</text>
<text x="189.9" y="33.6" transform="rotate(-90 189.9 33.6)">14.4875</text>
<text x="151.9" y="41.3">A</text>
<text x="69.8" y="53.9">16.1125</text>
<text x="69.8" y="57.6">14.8625</text>
<text x="73.3" y="63.2">12.50</text>
<text x="214.4" y="65.2">0.07</text>
<text x="223.1" y="65.2">A</text>
<text x="227.7" y="65.2">B</text>
<text x="69.8" y="68.5">12.3225</text>
<text x="201.4" y="83.3">676X</text>
<text x="213.1" y="83.3">0.51 PAD</text>
<text x="85" y="95.5">B</text>
<text x="79.5" y="102.2">0</text>
<text x="208.1" y="113.2">SOCKET BASE OUTLINE</text>
<text x="29.8" y="114.3">INSULATION PLATE OUTLINE</text>
<text x="45.2" y="118.5">BOTTOM SIDE KOZ</text>
<text x="208.1" y="117.4">TOP SIDE KOZ</text>
<text x="71.5" y="131.5">9.7825</text>
<text x="210.3" y="129.3">1.00 TYP</text>
<text x="69.8" y="146.8">14.8625</text>
<text x="102.6" y="161">MOUNTING HOLE C</text>
<text x="131.4" y="161.5">L</text>
<text x="155.3" y="161">ARRAY C</text>
<text x="168.2" y="161.5">L</text>
<text x="215" y="159.9">0.10</text>
<text x="223.7" y="159.9">A</text>
<text x="228.3" y="159.9">B</text>
<text x="141.4" y="164.3">32.225</text>
<text x="140.5" y="170.3">34.7250</text>
<text x="72.1" y="199.1">Material: N/A</text>
<text x="72.1" y="202.3">Finish: N/A</text>
<text x="72.1" y="205.5">Weight: 43.95</text>
</g>
<g font-size="3.2" fill="#191924">
<text x="204.8" y="57.6">2X</text>
<text x="213.9" y="57.6">0.850±0.025 THRU</text>
<text x="204.8" y="61.2">NON-PLATED ALIGNMENT HOLE</text>
<text x="205.5" y="152.3">4X</text>
<text x="205.5" y="155.8">NON-PLATED MOUNTING HOLE</text>
<text x="214.5" y="152.3">1.70±0.10 THRU</text>
</g>
<g font-size="2.8">
<text x="23.3" y="202.9">©2017 Ironwood Electronics, Inc.</text>
<text x="145.2" y="203.6">ENG: A. Nord</text>
<text x="145.3" y="198.7">STATUS: -</text>
<text x="196.5" y="198.7">SHEET: 2 OF 4</text>
<text x="196.8" y="203.6">DRAWN BY: A. Nord</text>
<text x="241.3" y="198.7">REV. A</text>
<text x="241.7" y="203.6">SCALE: 3:1</text>
<text x="25.5" y="208.5">www.ironwoodelectronics.com</text>
<text x="31.3" y="205.7">Tele: (800) 404-0204</text>
<text x="145.3" y="208.5">FILE: C17099 Dwg</text>
<text x="196.8" y="208.5">DATE: 10/10/2017</text>
</g>
<g font-size="2.1">
<text x="9.1" y="189.5">Tolerances: Hole diameters ±0.0254mm [±0.001&quot;], Pitches (from true position) ±0.0254mm [±0.001&quot;],</text>
<text x="9.1" y="191.6">substrate thickness tolerance ±10%, all other tolerances ±0.127mm [±0.005&quot;]</text>
<text x="9.1" y="186.6">Primary dimension units are millimeters, Secondary dimension units are [inches], Weight is in grams.</text>
<text x="9.1" y="193.7">unless stated otherwise. Materials and specifications are subject to change without notice.</text>
</g>
</svg>
